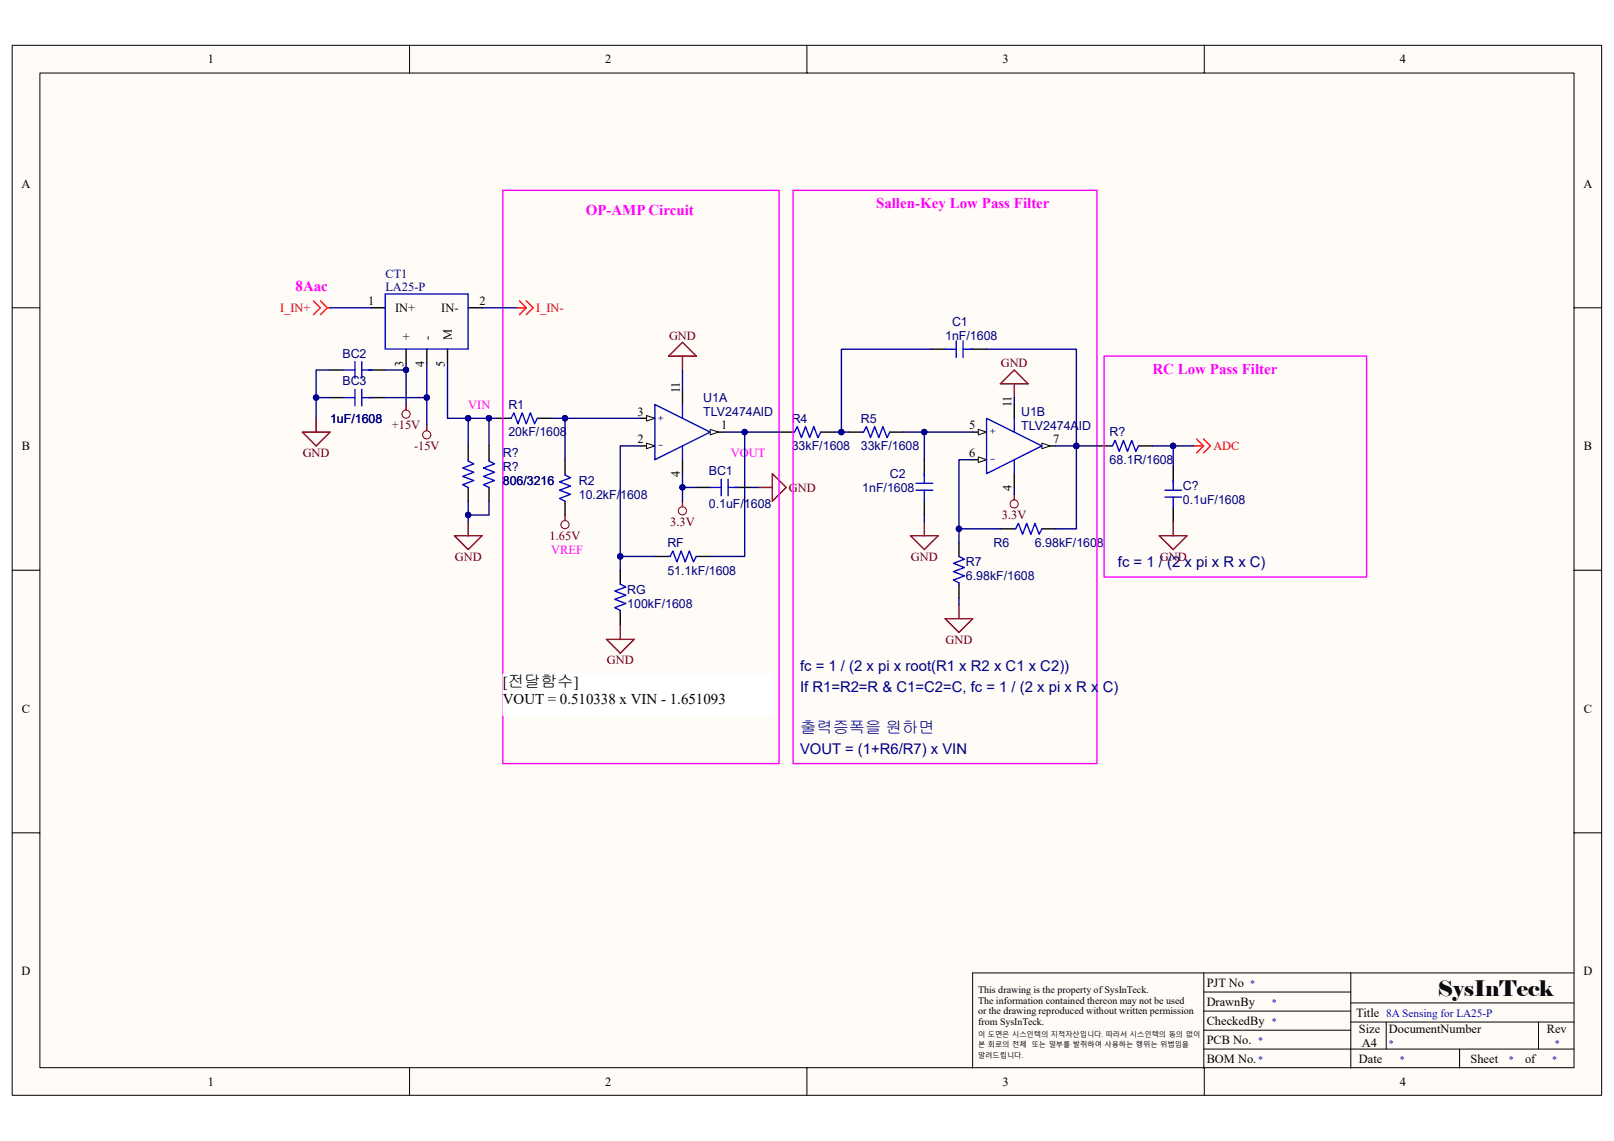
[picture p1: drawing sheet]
<svg xmlns="http://www.w3.org/2000/svg" width="297mm" height="210mm" viewBox="0 0 297 210" stroke-linecap="round" stroke-linejoin="round" font-family="sans-serif">
<path d="M2.3 8.4h292.5v193.2h-292.5z" fill="#fffcf8"/>
<path d="M2.2 8.3h292.6v193.3h-292.6z" fill="none" stroke="#000" stroke-width=".18"/>
<path d="M7.4 13.5h282.3v183h-282.3z" fill="#fffcf8"/>
<g fill="none" stroke="#000" stroke-width=".18">
<path d="M7.3 13.4h282.4v183.1h-282.4zM75.4 8.3v5.1M148.5 8.3v5.1M221.6 8.3v5.1M2.2 56.6h5.1M289.7 56.6h5.1M2.2 104.9h5.1M289.7 104.9h5.1M2.2 153.3h5.1M289.7 153.3h5.1M221.5 179v17.6M248.6 179v17.6"/>
<path d="M289.7 179h-110.7v17.6M75.4 196.5v5.1M148.5 196.5v5.1M221.5 193.1h68.2M221.5 189.6h27.1M221.5 186.1h27.1M221.5 182.6h27.1M221.6 196.5v5.1M248.6 188.1h41.1M248.6 184.6h41.1M255.1 188.1v5M268.6 193.1v3.5"/>
<path d="M283.1 188.1v5"/>
</g>
<path d="M68.4 56.6h2.5M86.2 56.6h2.5M74.7 64.3v2.5M78.5 64.3v2.5M82.4 64.3v2.5M125.6 71.9v2.5M130.7 79.5h2.5M114.1 104.9v2.6M114.1 112.6v2.5M120.5 102.4h2.6M128.1 102.4h2.6" fill="none" stroke="#000" stroke-width=".25"/>
<path d="M70.9 54.1h15.2v10.1h-15.2zM114.1 107.5l1.1 .5-2.1 .8 2.1 .7-2.1 .8 2.1 .8-2.1 .7 1 .5v.3M123.1 102.4h.2l.5-1 .8 2 .7-2 .8 2 .8-2 .7 2 .5-1" fill="none" stroke="#00f" stroke-width=".25"/>
<path d="M219.7 82.1h1.8M220.2 80.8l1.3 1.3M221.5 80.8l1.3 1.3-1.3 1.2M221.5 82.1l-1.3 1.2" fill="none" stroke="#f00" stroke-width=".25"/>
<path d="M111.6 117.7h5.1l-2.6 2.5zM114.1 115.1v2.6" fill="none" stroke="#800000" stroke-width=".25"/>
<path d="M130.7 79l1.5 .5-1.5 .5z" fill="#fffcf8"/>
<path d="M130.7 79l1.5 .5-1.5 .5z" fill="none" stroke="#000" stroke-width=".18"/>
<path d="M118 77h2.5" fill="none" stroke="#000" stroke-width=".25"/>
<path d="M119 76.5l1.5 .5-1.5 .5z" fill="#fffcf8"/>
<path d="M119 76.5l1.5 .5-1.5 .5z" fill="none" stroke="#000" stroke-width=".18"/>
<path d="M118 82.1h2.5" fill="none" stroke="#000" stroke-width=".25"/>
<path d="M119 81.6l1.5 .5-1.5 .5z" fill="#fffcf8"/>
<path d="M119 81.6l1.5 .5-1.5 .5z" fill="none" stroke="#000" stroke-width=".18"/>
<g fill="none" stroke="#000" stroke-width=".25">
<path d="M143.4 79.5h2.6M151 79.5h2.6M156.1 79.5h2.6M163.8 79.5h2.5M171.4 64.3h2.5M179 64.3h2.6M186.7 74.4v2.6M125.6 84.6v2.6M128.1 89.7h2.6M135.8 89.7h2.5M170.1 84.6v2.6M170.1 92.2v2.6"/>
<path d="M191.7 82.1h2.6"/>
</g>
<g fill="none" stroke="#000bff" stroke-width=".25">
<path d="M120.5 74.4l10.2 5.1-10.2 5.1zM125.6 74.4v2.6M173.9 64.3h2.1M176 62.7v3.1M177.2 64.3h1.8M177.2 62.7v3.1M125.6 82.1v2.5M130.7 89.7h2M132.7 88.2v3M134 89.7h1.8M134 88.2v3M168.6 90.2h3.1"/>
<path d="M168.6 88.9h3.1M170.1 87.2v1.7M170.1 90.2v2"/>
</g>
<circle cx="125.6" cy="94" r=".75" fill="none" stroke="#800000" stroke-width=".18"/>
<path d="M125.6 63l2.5 2.5h-5zM125.6 65.5v2.6M125.6 92.2v1.1M139.6 89.7h2.5M142.1 87.2l2.6 2.5-2.6 2.5zM167.6 98.6h5.1l-2.6 2.5zM170.1 96.1v2.5" fill="none" stroke="#800000" stroke-width=".25"/>
<path d="M146 79.5h.2l.5-1 .8 2 .7-2 .8 2 .8-2 .7 2 .5-1M158.7 79.5h.2l.5-1 .8 2 .8-2 .7 2 .8-2 .8 2 .5-1" fill="none" stroke="#00f" stroke-width=".25"/>
<path d="M191.7 81.6l1.6 .5-1.6 .5z" fill="#fffcf8"/>
<path d="M191.7 81.6l1.6 .5-1.6 .5z" fill="none" stroke="#000" stroke-width=".18"/>
<path d="M179 79.5h2.6" fill="none" stroke="#000" stroke-width=".25"/>
<path d="M180 79l1.6 .5-1.6 .5z" fill="#fffcf8"/>
<path d="M180 79l1.6 .5-1.6 .5z" fill="none" stroke="#000" stroke-width=".18"/>
<path d="M179 84.6h2.6" fill="none" stroke="#000" stroke-width=".25"/>
<path d="M180 84.1l1.6 .5-1.6 .5z" fill="#fffcf8"/>
<path d="M180 84.1l1.6 .5-1.6 .5z" fill="none" stroke="#000" stroke-width=".18"/>
<g fill="none" stroke="#000" stroke-width=".25">
<path d="M60.7 68.1h2.6M60.7 73.2h2.6M68.4 68.1h2.5M68.4 73.2h2.5M91.3 77h2.5M98.9 77h2.5M86.2 82.1v2.5M86.2 89.7v2.5M90 82.1v2.5M90 89.7v2.5M104 84.6v2.6M104 92.2v2.6"/>
<path d="M176.5 99.9v2.5M184.1 97.3h2.6M186.7 87.2v2.5M191.7 97.3h2.6M201.9 82.1h2.6M209.5 82.1h2.6M215.9 85.9v2.5M215.9 93.5v2.6M176.5 107.5v2.5"/>
</g>
<g fill="none" stroke="#000bff" stroke-width=".25">
<path d="M63.3 68.1h2M63.3 73.2h2M65.3 66.5v3.1M65.3 71.6v3.1M66.6 68.1h1.8M66.6 66.5v3.1M66.6 71.6v3.1M66.6 73.2h1.8M93.8 77h.3l.5-1 .7 2 .8-2 .8 2 .7-2 .8 2 .5-1M181.6 77l10.1 5.1-10.1 5.1zM186.7 77v2.5M86.2 84.6v.3l1 .5-2 .7 2 .8-2 .8 2 .7-2 .8 1 .5"/>
<path d="M90 84.6v.3l1 .5-2 .7 2 .8-2 .8 2 .7-2 .8 1 .5M104 87.2v.2l1 .5-2 .8 2 .8-2 .7 2 .8-2 .7 1 .5M186.7 84.6v2.6M214.4 91.5h3M214.4 90.2h3M215.9 88.4v1.8M215.9 91.5v2"/>
</g>
<path d="M186.7 97.3h.2l.5-1 .8 2 .8-2 .7 2 .8-2 .7 2 .5-1M204.5 82.1h.2l.5-1.1 .8 2.1 .8-2.1 .7 2.1 .8-2.1 .7 2.1 .5-1M176.5 102.4l1 .5-2 .8 2 .7-2 .8 2 .8-2 .7 1 .6v.2" fill="none" stroke="#00f" stroke-width=".25"/>
<g fill="none" stroke="#800000" stroke-width=".25">
<path d="M55.6 79.5h5.1l-2.5 2.6zM58.2 77v2.5M74.7 74.4v1.1M78.5 78.3v1M184.1 70.6l2.6-2.5 2.5 2.5zM186.7 70.6v2.6M83.6 98.6h5.1l-2.5 2.5zM86.2 96.1v2.5M104 94.8v1M186.7 91v1M213.4 98.6h5.1l-2.6 2.5zM215.9 96.1v2.5"/>
<path d="M173.9 113.9h5.1l-2.5 2.5zM176.5 111.3v2.6"/>
</g>
<g fill="none" stroke="#800000" stroke-width=".18">
<circle cx="74.7" cy="76.2" r=".75"/>
<circle cx="78.5" cy="80" r=".75"/>
<circle cx="104" cy="96.6" r=".75"/>
<circle cx="186.6" cy="92.7" r=".75"/>
</g>
<path d="M57.7 55.4l1.3 1.2-1.3 1.3M59 55.4l1.2 1.2M60.2 56.6h.5M60.2 56.6l-1.2 1.3M95.1 56.6h1.8M95.6 55.4l1.3 1.2M96.9 56.6l-1.3 1.3M96.9 55.4l1.2 1.2-1.2 1.3" fill="none" stroke="#f00" stroke-width=".25"/>
<path d="M92.5 35h50.9v105.5h-50.9zM146 35h55.9v105.5h-55.9zM203.2 65.5h48.3v40.7h-48.3z" fill="none" stroke="#f0f" stroke-width=".25"/>
<g fill="none" stroke="#000080" stroke-width=".25">
<path d="M60.7 56.6h7.7M88.7 56.6h6.4M58.2 73.2h2.5M60.7 68.1h-2.5v8.9M70.9 68.1h3.8M70.9 73.2h7.6M74.7 66.8v7.6M78.5 66.8v11.5M82.4 66.8v10.2h8.9M86.2 77v5.1M90 77v5.1M101.4 77h16.6"/>
<path d="M104 77v7.6M125.6 68.1v3.8M133.2 79.5h3.9v22.9h-6.4M137.1 79.5h6.3M153.6 79.5h1.3M166.3 79.5h12.7M170.1 79.5v5.1M171.4 64.3h-16.5v15.2h1.2M181.6 64.3h16.5v17.8h-3.8M186.7 73.2v1.2M86.2 92.2v3.9M90 92.2v2.6h-3.8"/>
<path d="M118 82.1h-3.9v22.8M125.6 89.7h2.5M125.6 87.2v5M138.3 89.7h1.3M170.1 94.8v1.3M176.5 97.3h7.6M179 84.6h-2.5v15.3M186.7 89.7v1.3M201.9 82.1h-3.8v15.2h-3.8M212.1 82.1h3.8v3.8M215.9 82.1h3.8M114.1 102.4h6.4"/>
<path d="M176.5 110v1.3"/>
</g>
<g fill="#000080" stroke="#000080" stroke-width=".18">
<circle cx="154.8" cy="79.5" r=".49"/>
<circle cx="198.1" cy="82.1" r=".49"/>
<circle cx="215.9" cy="82.1" r=".49"/>
<circle cx="170.1" cy="79.5" r=".49"/>
<circle cx="176.5" cy="97.3" r=".5"/>
<circle cx="74.7" cy="68.1" r=".49"/>
<circle cx="78.5" cy="73.2" r=".5"/>
<circle cx="58.2" cy="73.2" r=".49"/>
<circle cx="86.2" cy="94.8" r=".49"/>
<circle cx="104" cy="77" r=".5"/>
<circle cx="90" cy="77" r=".5"/>
<circle cx="86.2" cy="77" r=".49"/>
<circle cx="125.6" cy="89.7" r=".49"/>
<circle cx="114.1" cy="102.4" r=".49"/>
<circle cx="137" cy="79.5" r=".5"/>
</g>
<path d="M92.6 124.1h49.5v7.6h-49.5z" fill="#fff"/>
<path d="M92.6 124h49.5v7.7h-49.5z" fill="none" stroke="#fff" stroke-width=".18"/>
<text font-size="3.9" x="264.6" y="183.4">SysInTeck</text>
<text font-size="3" x="93.5" y="126.5">전달함수]</text>
<text font-size="3" fill="#000080" x="147.2" y="134.9">출력증폭을 원하면</text>
<g font-size="2.8" fill="#f0f">
<text x="107.8" y="39.5">OP-AMP Circuit</text>
<text x="161.2" y="38.2">Sallen-Key Low Pass Filter</text>
<text x="54.4" y="53.5">8Aac</text>
<text x="212.1" y="68.8">RC Low Pass Filter</text>
</g>
<g font-size="2.8">
<text x="92.5" y="129.5">VOUT = 0.510338 x VIN - 1.651093</text>
<text x="92.5" y="126.5">[</text>
</g>
<g font-size="2.7" fill="#000080">
<text x="205.7" y="104.4">fc = 1 / (2 x pi x R x C)</text>
<text x="147.2" y="123.5">fc = 1 / (2 x pi x root(R1 x R2 x C1 x C2))</text>
<text x="147.2" y="127.3">If R1=R2=R &amp; C1=C2=C, fc = 1 / (2 x pi x R x C)</text>
<text x="147.2" y="138.7">VOUT = (1+R6/R7) x VIN</text>
</g>
<g font-size="2.3">
<text x="38.2" y="11.7">1</text>
<text x="111.4" y="11.7">2</text>
<text x="184.5" y="11.7">3</text>
<text x="257.6" y="11.7">4</text>
<text x="4" y="34.5">A</text>
<text x="291.4" y="34.5">A</text>
<text x="67.7" y="56.2">1</text>
<text x="72.7" y="57.4">IN+</text>
<text x="81.2" y="57.4">IN-</text>
<text x="88.2" y="56.2">2</text>
<text x="75.5" y="62.5" transform="rotate(-90 75.5 62.5)">+</text>
<text x="79.3" y="62.5" transform="rotate(-90 79.3 62.5)">-</text>
<text x="83.1" y="62.5" transform="rotate(-90 83.1 62.5)">M</text>
<text x="74.2" y="67.5" transform="rotate(-90 74.2 67.5)">3</text>
<text x="78.1" y="67.5" transform="rotate(-90 78.1 67.5)">4</text>
<text x="81.9" y="67.5" transform="rotate(-90 81.9 67.5)">5</text>
<text x="117.3" y="76.5">3</text>
<text x="125.1" y="72.4" transform="rotate(-90 125.1 72.4)">11</text>
<text x="186.2" y="75" transform="rotate(-90 186.2 75)">11</text>
<text x="4" y="82.8">B</text>
<text x="117.3" y="81.6">2</text>
<text x="132.7" y="79">1</text>
<text x="178.4" y="79">5</text>
<text x="193.8" y="81.6">7</text>
<text x="291.5" y="82.8">B</text>
<text x="125.1" y="87.8" transform="rotate(-90 125.1 87.8)">4</text>
<text x="178.4" y="84.1">6</text>
<text x="186.2" y="90.3" transform="rotate(-90 186.2 90.3)">4</text>
<text x="4" y="131.2">C</text>
<text x="291.5" y="131.2">C</text>
<text x="4" y="179.5">D</text>
<text x="291.4" y="179.5">D</text>
<text x="222.1" y="181.6">PJT No</text>
<text x="222.1" y="185.1">DrawnBy</text>
<text x="222.1" y="188.6">CheckedBy</text>
<text x="249.6" y="187.1">Title 8A Sensing for LA25-P</text>
<text x="250.1" y="190.1">Size</text>
<text x="255.6" y="190.1">DocumentNumber</text>
<text x="284.7" y="190.1">Rev</text>
<text x="222.1" y="195.6">BOM No.</text>
<text x="222.1" y="192.1">PCB No.</text>
<text x="250.1" y="195.6">Date</text>
<text x="250.6" y="192.6">A4</text>
<text x="270.6" y="195.6">Sheet</text>
<text x="280.7" y="195.6">of</text>
<text x="38.2" y="199.8">1</text>
<text x="111.4" y="199.8">2</text>
<text x="184.5" y="199.8">3</text>
<text x="257.6" y="199.8">4</text>
</g>
<g font-size="2.3" fill="#000080">
<text x="70.9" y="51.1">CT1</text>
<text x="70.9" y="53.6">LA25-P</text>
<text x="175.2" y="60">C1</text>
<text x="63" y="65.8">BC2</text>
<text x="173.9" y="62.5">1nF/1608</text>
<text x="63" y="70.9">BC3</text>
<text x="60.7" y="77.8">1uF/1608</text>
<text x="93.6" y="75.2">R1</text>
<text x="129.4" y="74">U1A</text>
<text x="129.4" y="76.5">TLV2474AID</text>
<text x="145.7" y="77.8">R4</text>
<text x="158.4" y="77.8">R5</text>
<text x="187.9" y="76.5">U1B</text>
<text x="93.6" y="80.3">20kF/1608</text>
<text x="145.7" y="82.9">33kF/1608</text>
<text x="158.4" y="82.9">33kF/1608</text>
<text x="187.9" y="79.1">TLV2474AID</text>
<text x="204.2" y="80.3">R?</text>
<text x="92.5" y="84.1">R?</text>
<text x="92.5" y="89.2">806/3216</text>
<text x="92.5" y="86.7">R?</text>
<text x="106.5" y="89.2">R2</text>
<text x="130.4" y="87.4">BC1</text>
<text x="163.8" y="87.9">C2</text>
<text x="204.2" y="85.4">68.1R/1608</text>
<text x="106.5" y="91.8">10.2kF/1608</text>
<text x="130.4" y="93.6">0.1uF/1608</text>
<text x="158.7" y="90.5">1nF/1608</text>
<text x="217.7" y="90.2">C?</text>
<text x="217.7" y="92.8">0.1uF/1608</text>
<text x="122.8" y="100.7">RF</text>
<text x="182.9" y="100.7">R6</text>
<text x="190.5" y="100.7">6.98kF/1608</text>
<text x="122.8" y="105.7">51.1kF/1608</text>
<text x="177.8" y="104.2">R7</text>
<text x="177.8" y="106.8">6.98kF/1608</text>
<text x="115.4" y="109.3">RG</text>
<text x="115.4" y="111.9">100kF/1608</text>
</g>
<g font-size="2.3" fill="#f00">
<text x="51.6" y="57.4">I_IN+</text>
<text x="98.7" y="57.4">I_IN-</text>
<text x="223.3" y="82.8">ADC</text>
</g>
<g font-size="2.3" fill="#800000">
<text x="123.1" y="62.5">GND</text>
<text x="184.2" y="67.6">GND</text>
<text x="72.1" y="79">+15V</text>
<text x="76.2" y="82.8">-15V</text>
<text x="55.7" y="84.1">GND</text>
<text x="145.2" y="90.5">GND</text>
<text x="184.4" y="95.6">3.3V</text>
<text x="101.2" y="99.4">1.65V</text>
<text x="123.4" y="96.8">3.3V</text>
<text x="83.7" y="103.2">GND</text>
<text x="167.6" y="103.2">GND</text>
<text x="213.4" y="103.2">GND</text>
<text x="174" y="118.4">GND</text>
<text x="111.7" y="122.3">GND</text>
</g>
<g font-size="2.3" fill="#f0f">
<text x="86.2" y="75.2">VIN</text>
<text x="134.5" y="84.1">VOUT</text>
<text x="101.4" y="101.9">VREF</text>
</g>
<g font-size="2" fill="#000080">
<text x="121" y="77.4">+</text>
<text x="121" y="82.5">-</text>
<text x="182.1" y="79.9">+</text>
<text x="182.1" y="85">-</text>
</g>
<g font-size="1.8">
<text x="180" y="182.7">This drawing is the property of SysInTeck.</text>
<text x="180" y="184.7">The information contained thereon may not be used</text>
<text x="180" y="186.7">or the drawing reproduced without written permission</text>
<text x="180" y="188.7">from SysInTeck.</text>
</g>
<g font-size="1.8" fill="#00f">
<text x="230.1" y="181.7">*</text>
<text x="234.1" y="185.2">*</text>
<text x="234.1" y="188.7">*</text>
<text x="231.6" y="192.2">*</text>
<text x="231.6" y="195.7">*</text>
<text x="255.6" y="192.7">*</text>
<text x="257.6" y="195.7">*</text>
<text x="277.7" y="195.7">*</text>
<text x="285.7" y="195.7">*</text>
<text x="286.2" y="192.7">*</text>
</g>
<g font-size="1.3">
<text x="180" y="190.8">이 도면은 시스인텍의 지적자산입니다. 따라서 시스인텍의 동의 없이</text>
<text x="180" y="192.8">본 회로의 전체</text>
<text x="180" y="194.8">알려드립니다.</text>
<text x="189.9" y="192.8">또는 일부를 발취하여 사용하는 행위는 위법임을</text>
</g>
</svg>
